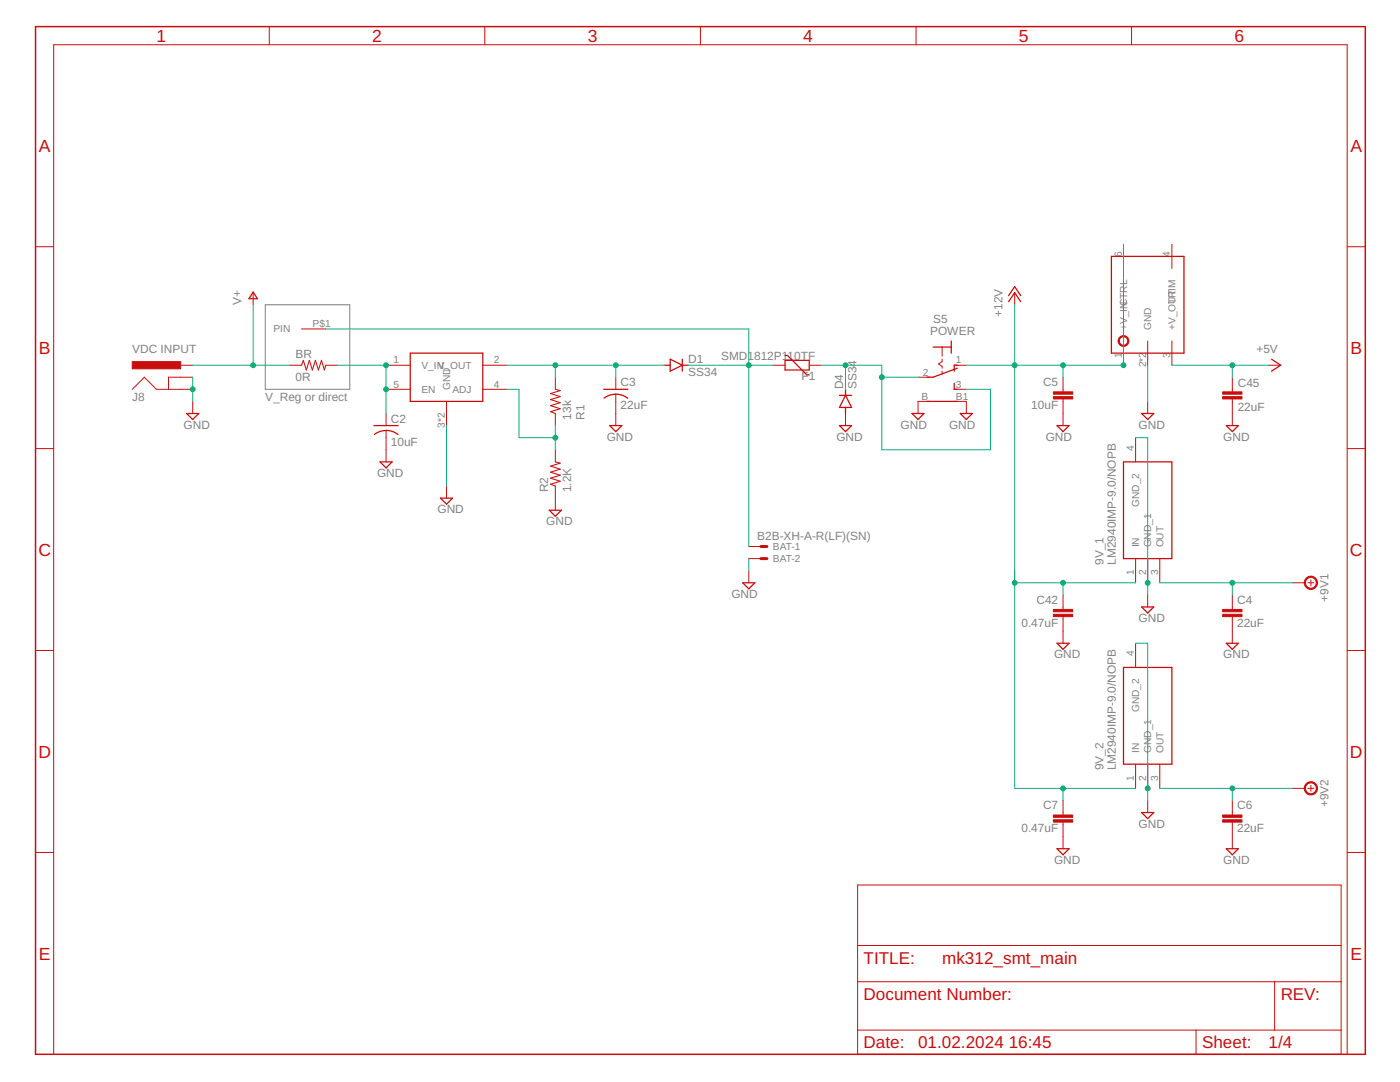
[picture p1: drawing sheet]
<svg xmlns="http://www.w3.org/2000/svg" width="279mm" height="216mm" viewBox="0 0 279 216" stroke-linecap="round" stroke-linejoin="round" font-family="sans-serif">
<path d="M52.9 60.8h16.9v16.9h-16.9z" fill="none" stroke="#808080" stroke-width=".2"/>
<g fill="none" stroke="#c90d0c" stroke-width=".2">
<path d="M53.7 5.3v3.6M96.8 5.3v3.6M139.8 5.3v3.6M182.8 5.3v3.6M225.8 5.3v3.6M7.1 49.2h3.6M50.5 58.4v2.4M202.5 58.4v2.4M224.2 48.7v4.9M233.9 48.7v4.9M268.9 49.2h3.6M26.4 77.7l2.4-2.4 2.4 2.4h7.3"/>
<path d="M36 72.9h2.5M38.5 75.3h-4.9v2.4M57.8 72.9h2.4M60.2 65.6h4.8M65 72.9h2.4M77 77.7h4.9M77 72.9h4.9M96.4 77.7h4.8M96.4 72.9h4.8M110.8 75.3v2.4M122.9 75.3v2.4M122.9 78.7v6.2"/>
<path d="M154.3 72.9h2.4M161.5 72.9h2.4M183.2 75.3h2.4M188 69.3v1.8M188 71.7v.4l-.7 .5 .7 .5v.4M188 74.1v.6M190.4 77.7h2.4M190.4 72.9h2.4M212.2 75.3v2.9M212.2 79.6v5.3M224.2 68.1v4.8M229 68.1v4.8"/>
<path d="M233.9 68.1v4.8M245.9 75.3v2.9M245.9 79.6v5.3M253.2 72.9h2.4M7.1 89.5h3.6M38.5 80.1v2.4M77 82.5v2.4M77 85.9v6.3M89.1 80.1v4.8M89.1 97v2.4M110.8 82.5v2.4M110.8 89.7v2.5"/>
<path d="M110.8 97v4.8M168.7 82.5v2.4M185.6 80.1h-2.4v2.4M190.4 80.1h2.4v2.4M226.6 87.3v4.9M229 80.1v2.4M268.9 89.5h3.6M149.4 113.9v2.4M149.4 111.5h2.4M149.4 109.1h2.4M212.2 118.7v2.9M226.6 111.5v4.8"/>
<path d="M229 111.5v4.8M229 118.7v2.4M231.5 111.5v4.8M245.9 118.7v2.9M258 116.3h2.4M261 116.3h1.2M261.6 115.7v1.2M7.1 129.8h3.6M212.2 123v5.4M226.6 128.4v4.8M245.9 123v5.4M268.9 129.8h3.6"/>
<path d="M212.2 159.7v2.9M226.6 152.5v4.8M229 152.5v4.8M229 159.7v2.4M231.5 152.5v4.8M245.9 159.7v2.9M258 157.3h2.4M261 157.3h1.2M261.6 156.7v1.2M7.1 170.1h3.6M171.2 176.6h96.5v33.8h-96.5zM212.2 164.1v5.3"/>
<path d="M245.9 164.1v5.3M268.9 170.1h3.6M171.2 195.9h96.5M171.2 188.7h96.5M254.4 195.9v9.6M10.7 210.4v-201.5h258.2v201.5M171.2 205.5h96.5M238.7 205.5v4.9"/>
</g>
<g fill="#c90d0c" stroke="#c90d0c" stroke-width=".2">
<path d="M26.4 72.2h9.6v1.4h-9.6z"/>
<path d="M244 122.6h3.9v.4h-3.9z"/>
<path d="M244 121.6h3.9v.5h-3.9z"/>
<path d="M210.2 79.1h3.9v.5h-3.9z"/>
<path d="M210.2 78.2h3.9v.5h-3.9z"/>
<path d="M210.2 122.6h3.9v.4h-3.9z"/>
<path d="M210.2 121.6h3.9v.5h-3.9z"/>
<path d="M244 79.1h3.9v.5h-3.9z"/>
<path d="M244 78.2h3.9v.5h-3.9z"/>
<path d="M244 163.6h3.9v.4h-3.9z"/>
<path d="M244 162.6h3.9v.5h-3.9z"/>
<path d="M210.2 163.6h3.9v.4h-3.9z"/>
<path d="M210.2 162.6h3.9v.5h-3.9z"/>
</g>
<path d="M60.2 72.9l.3-1 .6 1.9 .6-1.9 .6 1.9 .6-1.9 .6 1.9 .7-1.9 .5 1.9 .3-.9M110.8 77.7l1 .2-1.9 .6 1.9 .6-1.9 .6 1.9 .6-1.9 .6 1.9 .7-1.9 .5 .9 .4M110.8 92.2l1 .2-1.9 .6 1.9 .6-1.9 .6 1.9 .6-1.9 .6 1.9 .6-1.9 .6 .9 .4" fill="none" stroke="#c90d0c" stroke-width=".21"/>
<g fill="none" stroke="#c90d0c" stroke-width=".25">
<path d="M50.5 58.3l.9 1.3h-1.7zM201.3 59l1.2-1.8 1.2 1.8M221.8 51.2h14.5v19.3h-14.5zM81.9 70.5h14.5v9.6h-14.5zM120.5 77.7h4.8M120.5 79.4a3.8 3.8 0 0 1 4.8 .1M132.5 72.9h1.3M133.8 71.7l2.4 1.2-2.4 1.2zM136.2 72.9h1.2M136.2 71.7v2.4M156.7 71.9h4.8v1.9h-4.8zM156.7 70.9h.5l3.8 3.9h.5"/>
<path d="M167.5 78.9h2.4M168.7 78.9l1.2 2.4h-2.4zM168.7 77.7v1.2M186.2 69.3h3.6M189.8 68.1v2.4M190.4 76.5v1.2h.7M191.1 73.5l-4.9 1.8h-1.2M191.1 72.9h-.7v1.2M201.3 60.2l1.2-1.8 1.2 1.8M253.8 71.7l1.8 1.2-1.8 1.2M37.3 82.5h2.4l-1.2 1.2zM74.6 84.9h4.9"/>
<path d="M75.8 92.2h2.5l-1.3 1.2zM77 85.9h.6a3.4 3.4 0 0 1 1.8 .8M77 85.9l-.9 .1-1.4 .7M87.9 99.4h2.4l-1.2 1.2zM121.7 84.9h2.4l-1.2 1.2zM167.5 84.9h2.4l-1.2 1.2zM168.7 81.3v1.2M182 82.5h2.4l-1.2 1.2zM185 80.1h6.1M191.6 82.5h2.5l-1.3 1.2zM210.9 84.9h2.5l-1.2 1.2zM224.2 92.2h9.7v19.3h-9.7z"/>
<path d="M227.8 82.5h2.5l-1.3 1.2zM244.7 84.9h2.4l-1.2 1.2zM109.6 101.8h2.4l-1.2 1.2zM148.2 116.3h2.4l-1.2 1.2zM210.9 128.4h2.5l-1.2 1.2zM224.2 133.2h9.7v19.3h-9.7zM227.8 121.1h2.5l-1.3 1.2zM244.7 128.4h2.4l-1.2 1.2zM210.9 169.4h2.5l-1.2 1.2zM227.8 162.1h2.5l-1.3 1.2zM244.7 169.4h2.4l-1.2 1.2z"/>
</g>
<g fill="#c90d0c" stroke="#c90d0c" stroke-width=".2">
<path d="M260.7 156.4a1.32 1.32 0 0 1 2.1 .3 1.32 1.32 0 0 1-.9 1.9 1.32 1.32 0 0 1-1.6-1.3h.2a1.09 1.09 0 0 1 1.6-.9 1.09 1.09 0 0 1 .2 1.8 1.09 1.09 0 0 1-1.7-.6l-.1-.3h-.2v-.3z" fill-rule="evenodd"/>
<path d="M223.5 67.2a1.08 1.08 0 0 1 1.7 .4 1.08 1.08 0 0 1-.7 1.5 1.08 1.08 0 0 1-1.4-1h.3a.84 .84 0 0 1 1.1-.9 .84 .84 0 0 1 .3 1.4 .84 .84 0 0 1-1.4-.3v-.2h-.3z" fill-rule="evenodd"/>
<path d="M260.7 115.4a1.32 1.32 0 0 1 2.1 .3 1.32 1.32 0 0 1-.9 1.9 1.32 1.32 0 0 1-1.6-1.3h.2a1.08 1.08 0 0 1 1.6-.9 1.08 1.08 0 0 1 .2 1.8 1.08 1.08 0 0 1-1.7-.6l-.1-.3h-.2z" fill-rule="evenodd"/>
</g>
<path d="M7.1 5.3h265.4v205.1h-265.4z" fill="none" stroke="#c90d0c" stroke-width=".3"/>
<path d="M151.8 111.5h1.3M151.8 109.1h1.3" fill="none" stroke="#c90d0c" stroke-width=".59"/>
<g fill="none" stroke="#0dab76" stroke-width=".2">
<path d="M224.2 48.7v24.2h-31.4M38.5 75.3v4.8M38.5 72.9h19.3M50.5 60.8v12.1M65 65.6h84.4v43.5M67.4 72.9h9.6v9.6M101.2 77.7h2.4v9.6h7.2M101.2 72.9h31.3M110.8 72.9v2.4M122.9 72.9v2.4M137.4 72.9h16.9M163.9 72.9h12.1v16.8h21.7v-12h-4.9"/>
<path d="M168.7 72.9v4.8M176 75.3h7.2M202.5 60.8v96.5h24.1M212.2 72.9v2.4M229 72.9v7.2M233.9 72.9h19.3M245.9 72.9v2.4M89.1 84.9v12.1M110.8 84.9v4.8M226.6 87.3h2.4v31.4M149.4 111.5v2.4M202.5 116.3h24.1"/>
<path d="M212.2 116.3v2.4M231.5 116.3h26.5M245.9 116.3v2.4M226.6 128.4h2.4v31.3M212.2 157.3v2.4M231.5 157.3h26.5M245.9 157.3v2.4"/>
</g>
<g fill="#0dab76" stroke="#0dab76" stroke-width=".2">
<circle cx="38.5" cy="77.7" r=".49"/>
<circle cx="229" cy="116.3" r=".49"/>
<circle cx="229" cy="157.3" r=".49"/>
<circle cx="110.8" cy="87.3" r=".49"/>
<circle cx="149.4" cy="72.9" r=".49"/>
<circle cx="202.5" cy="72.9" r=".49"/>
<circle cx="212.2" cy="72.9" r=".49"/>
<circle cx="224.2" cy="72.9" r=".49"/>
<circle cx="212.2" cy="116.3" r=".49"/>
<circle cx="212.2" cy="157.3" r=".49"/>
<circle cx="202.5" cy="116.3" r=".49"/>
<circle cx="50.5" cy="72.9" r=".49"/>
<circle cx="245.9" cy="72.9" r=".49"/>
<circle cx="245.9" cy="157.3" r=".49"/>
<circle cx="245.9" cy="116.3" r=".49"/>
<circle cx="77" cy="77.7" r=".49"/>
<circle cx="77" cy="72.9" r=".49"/>
<circle cx="176" cy="75.3" r=".49"/>
<circle cx="168.7" cy="72.9" r=".49"/>
<circle cx="110.8" cy="72.9" r=".49"/>
<circle cx="122.9" cy="72.9" r=".49"/>
</g>
<g font-size="3.5" fill="#c90d0c">
<text x="31.2" y="8.4">1</text>
<text x="74.3" y="8.4">2</text>
<text x="117.3" y="8.4">3</text>
<text x="160.3" y="8.4">4</text>
<text x="203.3" y="8.4">5</text>
<text x="246.4" y="8.4">6</text>
<text x="7.7" y="30.3">A</text>
<text x="269.5" y="30.3">A</text>
<text x="7.7" y="70.6">B</text>
<text x="269.5" y="70.6">B</text>
<text x="7.7" y="110.9">C</text>
<text x="269.4" y="110.9">C</text>
<text x="7.7" y="151.2">D</text>
<text x="269.4" y="151.2">D</text>
<text x="7.7" y="191.5">E</text>
<text x="269.5" y="191.5">E</text>
</g>
<g font-size="3.4" fill="#c90d0c">
<text x="172.4" y="192.3">TITLE:</text>
<text x="188" y="192.3">mk312_smt_main</text>
<text x="172.4" y="199.5">Document Number:</text>
<text x="255.6" y="199.5">REV:</text>
<text x="172.4" y="209.2">Date:</text>
<text x="183.2" y="209.2">01.02.2024</text>
<text x="201.3" y="209.2">16:45</text>
<text x="239.9" y="209.2">Sheet:</text>
<text x="253.2" y="209.2">1/4</text>
</g>
<g font-size="2.4" fill="#808080">
<text x="48.1" y="60.8" transform="rotate(-90 48.1 60.8)">V+</text>
<text x="186.2" y="64.4">S5</text>
<text x="200.1" y="63.2" transform="rotate(-90 200.1 63.2)">+12V</text>
<text x="26.4" y="70.5">VDC INPUT</text>
<text x="59" y="71.4">BR</text>
<text x="143.9" y="71.8">SMD1812P110TF</text>
<text x="185.6" y="66.8">POWER</text>
<text x="250.8" y="70.5">+5V</text>
<text x="59" y="76">0R</text>
<text x="123.9" y="77.1">C3</text>
<text x="137.4" y="75.1">SS34</text>
<text x="137.4" y="72.4">D1</text>
<text x="159.9" y="75.9">F1</text>
<text x="168.3" y="77.7" transform="rotate(-90 168.3 77.7)">D4</text>
<text x="170.9" y="77.7" transform="rotate(-90 170.9 77.7)">SS34</text>
<text x="208.2" y="77.1">C5</text>
<text x="247" y="77.2">C45</text>
<text x="26.4" y="80.1">J8</text>
<text x="52.9" y="80.1">V_Reg or direct</text>
<text x="114" y="83.7" transform="rotate(-90 114 83.7)">13k</text>
<text x="116.6" y="83.7" transform="rotate(-90 116.6 83.7)">R1</text>
<text x="123.9" y="81.7">22uF</text>
<text x="205.8" y="81.7">10uF</text>
<text x="247" y="82.1">22uF</text>
<text x="36.6" y="85.5">GND</text>
<text x="78" y="88.9">10uF</text>
<text x="78" y="84.3">C2</text>
<text x="121.1" y="87.9">GND</text>
<text x="166.9" y="87.9">GND</text>
<text x="179.7" y="85.5">GND</text>
<text x="189.4" y="85.5">GND</text>
<text x="208.7" y="87.9">GND</text>
<text x="227.2" y="85.5">GND</text>
<text x="244.1" y="87.9">GND</text>
<text x="75.2" y="95.2">GND</text>
<text x="109.4" y="98.2" transform="rotate(-90 109.4 98.2)">R2</text>
<text x="114" y="98.2" transform="rotate(-90 114 98.2)">1.2K</text>
<text x="87.3" y="102.4">GND</text>
<text x="109" y="104.8">GND</text>
<text x="151.1" y="107.7">B2B-XH-A-R(LF)(SN)</text>
<text x="220.2" y="112.7" transform="rotate(-90 220.2 112.7)">9V_1</text>
<text x="222.7" y="112.7" transform="rotate(-90 222.7 112.7)">LM2940IMP-9.0/NOPB</text>
<text x="146" y="119.3">GND</text>
<text x="203.8" y="125.1">0.47uF</text>
<text x="206.9" y="120.5">C42</text>
<text x="227.2" y="124.1">GND</text>
<text x="246.9" y="125.1">22uF</text>
<text x="246.9" y="120.5">C4</text>
<text x="265.1" y="120.1" transform="rotate(-90 265.1 120.1)">+9V1</text>
<text x="210.3" y="131.4">GND</text>
<text x="244.1" y="131.4">GND</text>
<text x="220.2" y="153.7" transform="rotate(-90 220.2 153.7)">9V_2</text>
<text x="222.7" y="153.7" transform="rotate(-90 222.7 153.7)">LM2940IMP-9.0/NOPB</text>
<text x="208.2" y="161.5">C7</text>
<text x="246.9" y="161.5">C6</text>
<text x="265.1" y="161.1" transform="rotate(-90 265.1 161.1)">+9V2</text>
<text x="203.8" y="166.1">0.47uF</text>
<text x="227.2" y="165.1">GND</text>
<text x="246.9" y="166.1">22uF</text>
<text x="210.3" y="172.4">GND</text>
<text x="244.1" y="172.4">GND</text>
</g>
<g font-size="2" fill="#808080">
<text x="223.9" y="51.3" transform="rotate(-90 223.9 51.3)">6</text>
<text x="233.5" y="51.3" transform="rotate(-90 233.5 51.3)">4</text>
<text x="62.4" y="65.3">P$1</text>
<text x="224.9" y="61.1" transform="rotate(-90 224.9 61.1)">CTRL</text>
<text x="224.9" y="65.8" transform="rotate(-90 224.9 65.8)">+V_IN</text>
<text x="229.8" y="65.8" transform="rotate(-90 229.8 65.8)">GND</text>
<text x="234.6" y="65.8" transform="rotate(-90 234.6 65.8)">+V_OTRIM</text>
<text x="234.6" y="60.6" transform="rotate(-90 234.6 60.6)">UT</text>
<text x="54.6" y="66.3">PIN</text>
<text x="223.9" y="71.4" transform="rotate(-90 223.9 71.4)">1</text>
<text x="233.5" y="71.4" transform="rotate(-90 233.5 71.4)">3</text>
<text x="78.5" y="72.5">1</text>
<text x="78.5" y="77.4">5</text>
<text x="84.1" y="73.6">V_IN</text>
<text x="87.4" y="73.6">V_OUT</text>
<text x="89.8" y="77.9" transform="rotate(-90 89.8 77.9)">GND</text>
<text x="98.6" y="72.5">2</text>
<text x="98.6" y="77.4">4</text>
<text x="184.2" y="74.9">2</text>
<text x="190.8" y="77.4">3</text>
<text x="190.8" y="72.5">1</text>
<text x="228.7" y="73.3" transform="rotate(-90 228.7 73.3)">2*2</text>
<text x="84.1" y="78.4">EN</text>
<text x="90.3" y="78.4">ADJ</text>
<text x="183.9" y="79.8">B</text>
<text x="190.8" y="79.8">B1</text>
<text x="88.8" y="85.4" transform="rotate(-90 88.8 85.4)">3*2</text>
<text x="226.3" y="89.9" transform="rotate(-90 226.3 89.9)">4</text>
<text x="227.3" y="101.1" transform="rotate(-90 227.3 101.1)">GND_2</text>
<text x="154.3" y="112.2">BAT-2</text>
<text x="154.3" y="109.8">BAT-1</text>
<text x="227.4" y="109.2" transform="rotate(-90 227.4 109.2)">IN</text>
<text x="229.8" y="109.2" transform="rotate(-90 229.8 109.2)">GND_1</text>
<text x="232.2" y="109.2" transform="rotate(-90 232.2 109.2)">OUT</text>
<text x="226.3" y="114.8" transform="rotate(-90 226.3 114.8)">1</text>
<text x="228.7" y="114.8" transform="rotate(-90 228.7 114.8)">2</text>
<text x="231.1" y="114.8" transform="rotate(-90 231.1 114.8)">3</text>
<text x="226.3" y="131" transform="rotate(-90 226.3 131)">4</text>
<text x="227.3" y="142.1" transform="rotate(-90 227.3 142.1)">GND_2</text>
<text x="226.3" y="155.8" transform="rotate(-90 226.3 155.8)">1</text>
<text x="227.4" y="150.3" transform="rotate(-90 227.4 150.3)">IN</text>
<text x="228.7" y="155.8" transform="rotate(-90 228.7 155.8)">2</text>
<text x="229.8" y="150.3" transform="rotate(-90 229.8 150.3)">GND_1</text>
<text x="231.1" y="155.8" transform="rotate(-90 231.1 155.8)">3</text>
<text x="232.2" y="150.3" transform="rotate(-90 232.2 150.3)">OUT</text>
</g>
</svg>
